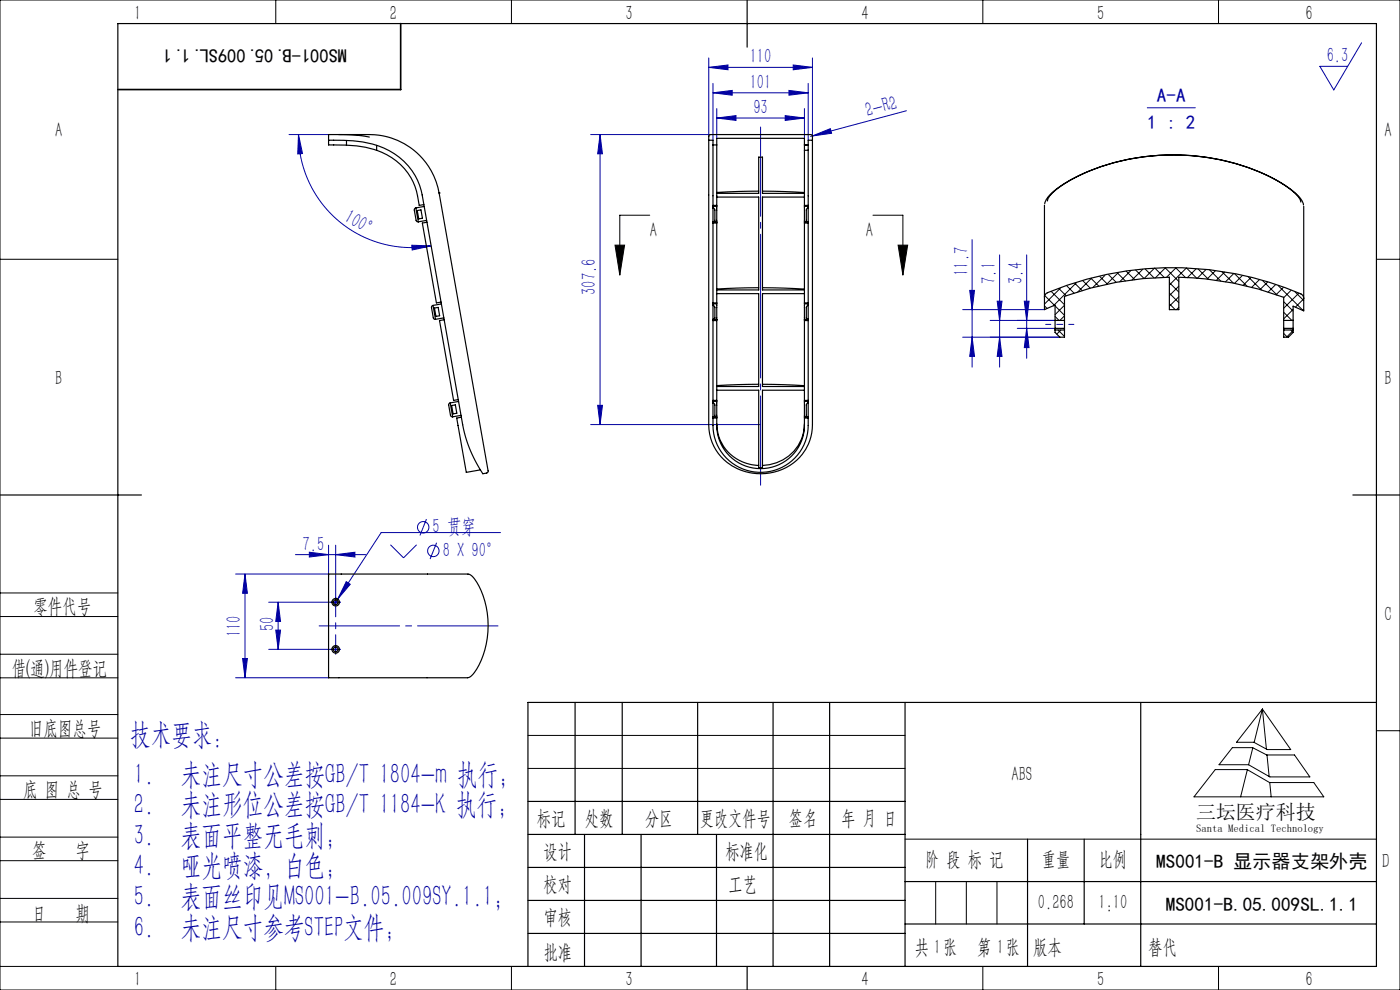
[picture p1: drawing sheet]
<svg xmlns="http://www.w3.org/2000/svg" width="297mm" height="210mm" viewBox="0 0 297 210" stroke-linecap="round" stroke-linejoin="round" font-family="sans-serif">
<g fill="none" stroke="#0000a0" stroke-width=".21">
<path d="M150.4 14.3l4-.5v1zM150.4 12.3v16.6M150.4 14.3h22M151.3 19.7l4-.5v1zM151.3 17.7v12M151.3 19.7h20.2M167.4 19.2l4.1 .5-4.1 .5zM168.3 13.8l4.1 .5-4.1 .5zM171.5 17.7v12M172.4 12.3v16.6M288.9 9.1l-5.9 10-3-5h5.9M61.3 28.5h8.4"/>
<path d="M63.3 28.5l.9 4.1-1 .1zM63.3 28.5a24 24 0 0 0 28.2 23.7M125.3 28.5h25.5M127.3 28.5l.5 4.1h-1zM127.3 28.5v61.6M152.1 25l4-.5v1zM152.1 23v6.3M152.1 25h18.6M166.6 24.5l4.1 .5-4.1 .5zM170.7 23v6.3M172.3 28.8l3.8-1.5 .3 1zM192.3 23.5l-20.3 5.4"/>
<path d="M243.4 22.9h10.2M87.4 52l4.1 .2-4.1 .8zM206.2 50.8v27.1M212.1 54.1v23.8M217.8 54.1v21.9M204.2 65.7h17.4M205.7 61.6h1l-.5 4.1zM206.2 71.5l.5 4.1h-1zM210.1 68h13.7M211.6 63.9h1l-.5 4.1zM212.1 71.5l.5 4.1h-1zM215.8 69.7h8"/>
<path d="M217.3 63.9h1l-.5 4.1zM217.8 69.7l.5 4h-1zM224.8 71.5h-20.6M125.3 90.1h36.1M126.8 86h1l-.5 4.1zM62.7 117.6h14.9M65.6 117.1l4.1 .5-4.1 .6zM69.7 115.6v6.2h-19.7M71.2 117.6l4.1-.5v1.1zM71.2 115.6v12.6M82.8 115.6l2.8 2.7 2.8-2.7M90.5 110.1l-1.4 3.5"/>
<path d="M92.6 115.1l-1.4 3.5M106.2 113h-25.3l-10.1 15.4M51.5 139.7h1l-.5 4.1zM52 121.8v22M52 121.8l.5 4h-1zM57 127.7h14.7M57 137.7h14.7M58.5 133.7h1l-.5 4zM59 127.7l.5 4.1h-1zM59 127.7v10M71.2 137.2v1M73.5 123.4l.8 .5-2.7 3.2z"/>
<path d="M50 143.8h19.7"/>
<circle cx="89.8" cy="111.8" r="1.21"/>
<circle cx="91.9" cy="116.9" r="1.21"/>
</g>
<g fill="none" stroke="#000" stroke-width=".21">
<path d="M0 0h297v210h-297zM58.5 0v5M108.5 0v5M208.5 0v5M258.5 0v5M0 55h25M130.5 52h2l-1 6.4zM137.8 45.7h-6.3v12.7M185.2 45.7h6.3v12.7M190.5 52h2.1l-1.1 6.4zM292 55h5M0 138.8h25"/>
<path d="M0 125.8h25M0 130.8h25M0 143.8h25M0 156.6h25M0 151.6h25M112 156h80M261.4 158.6h4.3l3 1.5h5.9l3.3 4.7h-8.5l-4.5-2.6h-6.3zM265.8 158.6l-.9 3.6M267.8 150.4l6 8.6h-5l-2.8-1.5h-3.7zM267.8 150.4l-1.7 7.1M267.8 150.4l.9 8.5M292 155h5"/>
<path d="M0 169.6h25M0 164.6h25M0 177.6h25M112 163h80M192 178h100M257.8 163.2h6.8l4.7 2.8h9.4l2.1 3h-27.5zM264.6 163.3l-1.4 5.7M268.8 160.1l.4 4.6M269.4 166l.3 3M0 182.6h25M0 190.6h25M0 195.6h25"/>
<path d="M198.5 187v9M205 187v9M211.5 187v9M0 205h25M58.5 205v5M108.5 205v5M208.5 205v5M258.5 205v5"/>
</g>
<path d="M70.7 127.7h-.5M70.7 137.7h-.5M71.2 127.2v-.5M71.2 128.2v.5M71.2 137.2v-.5M71.2 138.2v.5M71.2 137.7v-.5M71.2 137.7h-.5M71.2 137.7v.5M71.2 137.7h.5M71.7 127.7h.5M71.7 137.7h.5" fill="none" stroke="#0000a0" stroke-width=".21" stroke-dasharray="30.5 1.3 1.3 1.3"/>
<path d="M71.2 136.7v-8" fill="none" stroke="#0000a0" stroke-width=".21" stroke-dasharray="30.5 1.3 1.3 1.3" stroke-dashoffset="28.4"/>
<path d="M161.4 26.9v76" fill="none" stroke="#0000a0" stroke-width=".21" stroke-dasharray="30.5 1.3 1.3 1.3" stroke-dashoffset="11.5"/>
<path d="M105.7 132.8h-38" fill="none" stroke="#0000a0" stroke-width=".21" stroke-dasharray="30.5 1.3 1.3 1.3" stroke-dashoffset="13.4"/>
<path d="M221.8 68.8h6" fill="none" stroke="#0000a0" stroke-width=".21" stroke-dasharray="30.5 1.3 1.3 1.3" stroke-dashoffset="29.4"/>
<g fill="none" stroke="#000" stroke-width=".25">
<path d="M25 5h267v200h-267zM158.5 0v10M0 105h30M287 105h10M122 149v28M132 149v28M148 149v28M164 149v56M176 149v56M192 149v56M242 149v56M292 149h-180v56"/>
<path d="M112 170h80M112 177h80M124 177v28M136 177v28M152 177v28M218 178v27M230 178v18M112 184h80M112 191h80M112 198h80M192 187h100M192 196h100"/>
<path d="M158.5 205v5"/>
</g>
<path d="M85 5v14h-60" fill="none" stroke="#000" stroke-width=".35"/>
<path d="M190.5 52h2.1l-1.1 6.4zM130.5 52h2l-1 6.4z" fill="#000"/>
<g fill="#0000a0">
<path d="M73.5 123.4l.8 .5-2.7 3.2z"/>
<path d="M172.3 28.8l3.8-1.5 .3 1z"/>
<path d="M65.6 117.1l4.1 .5-4.1 .6zM71.2 117.6l4.1-.5v1.1z"/>
<path d="M150.4 14.3l4-.5v1zM168.3 13.8l4.1 .5-4.1 .5z"/>
<path d="M217.3 63.9h1l-.5 4.1zM217.8 69.7l.5 4h-1z"/>
<path d="M126.8 86h1l-.5 4.1zM127.3 28.5l.5 4.1h-1z"/>
<path d="M59 127.7l.5 4.1h-1zM58.5 133.7h1l-.5 4z"/>
<path d="M211.6 63.9h1l-.5 4.1zM212.1 71.5l.5 4.1h-1z"/>
<path d="M52 121.8l.5 4h-1zM51.5 139.7h1l-.5 4.1z"/>
<path d="M206.2 71.5l.5 4.1h-1zM205.7 61.6h1l-.5 4.1z"/>
<path d="M63.3 28.5l.9 4.1-1 .1zM87.4 52l4.1 .2-4.1 .8z"/>
<path d="M151.3 19.7l4-.5v1zM167.4 19.2l4.1 .5-4.1 .5zM152.1 25l4-.5v1zM166.6 24.5l4.1 .5-4.1 .5z"/>
</g>
<g fill="none" stroke="#000" stroke-width=".25">
<path d="M69.7 29.7h1.1a23.4 23.4 0 0 1 11.8 2.3 13.3 13.3 0 0 1 7 9.4l8.6 48.7a28.8 28.8 0 0 0 4.2 10.4l1-.2 .1-.4-10.3-59M71.9 28.5h1.2a47.1 47.1 0 0 1 8.6 .4 15 15 0 0 1 11.4 12M71.9 28.5a30.5 30.5 0 0 1 6.5 .6M71.9 28.5h-2.2v2.2l3.8 .1v-1M73.5 30.8a19.7 19.7 0 0 1 6.4 1.1M79.9 30.8v1.1a13 13 0 0 1 9 11.7l1-.2M150.4 29.7v-.9l.4-.3h21.2l.3 .3 .1 .9M150.4 29.7v60.4a10.9 10.9 0 0 0 14.7 9.8 10.3 10.3 0 0 0 7.3-9.8v-60.4M150.4 29.7h.9v1M151.3 30.7v59.6a10.1 10.1 0 0 0 10.1 9.9 10.1 10.1 0 0 0 10.1-9.9v-58.4M151.3 30.7h.8M152.1 30.7v16.4"/>
<path d="M152.1 30.7v-1.4h18.6v2.6M170.7 31.9v15.2M170.7 30.7h.8M170.7 31.9h.8M172.4 29.7h-.9v2.2M88.2 44.1l-.2 .1-.1 .4 .4 2.2 .4 .3M88.2 44.1l.5 3M88.5 44.7l.8-.2 .3 1.8-.8 .1zM90 43.8l-1.8 .3M90.5 46.7l-1.8 .4M90.6 47.1l-1 .2 3 17 1-.2M93.2 40.9h.1"/>
<path d="M151.3 44.1l.4 .5-.1 2.2-.3 .3M151.3 43.8h.8M151.3 43.6h.8M151.3 47.1h.8M151.3 47.3h.8M152.1 47.1v20.6M152.1 41h8.9v-7.7h.8v7.7h8.9M152.1 41.8h8.9v19.7h-8.9M161 40.5l-8.9 .3M161.8 40.5l8.9 .3M170.7 47.1v20.6M170.7 47.1h.7"/>
<path d="M170.7 43.8h.8M170.7 41.8h-8.9v19.7h8.9M170.7 43.6h.8M170.7 47.1h.8M170.7 47.3h.8M171.5 44.1l-.4 .5v2.2l.4 .3M221.6 43.5v22.2l2.2-1v5.8l1 1h1v-8.6a67.4 67.4 0 0 1 22.3-4.1v6.9h2v-6.9a67.3 67.3 0 0 1 22.2 4.3v8.4h1l1-1v-5.6l2.3 1v-22.1M221.6 43.2a6.9 6.9 0 0 1 3-3.4 45.4 45.4 0 0 1 34.4-5.9 36.3 36.3 0 0 1 15.8 7l1.2 1.3 .5 1.3M222.2 42.6a4.3 4.3 0 0 1 2-2.5 42.9 42.9 0 0 1 27.2-7.2 41.1 41.1 0 0 1 22.8 7.6 4.1 4.1 0 0 1 1.8 2.4M91.9 64.8l-.3 .1-.1 .3 .4 2.3 .5 .2M91.9 64.8l.5 2.9M92.2 65.3l.8-.1 .3 1.8-.8 .1z"/>
<path d="M93.6 64.5l-1.7 .3M94.2 67.4l-1.8 .3M94.2 67.8l-1 .2 3 16.9 1-.1M151.3 64.8l.4 .4-.1 2.3-.3 .2M151.3 64.3h.8M151.3 64.5h.8M151.3 68h.8M151.3 67.8h.8M151.3 67.7h.8M152.1 67.7v20.7M152.1 62.3h8.9v19.7h-8.9M161 61l-8.9 .3"/>
<path d="M161.8 61l8.9 .3M170.7 67.7v20.7M170.7 67.7h.7M170.7 62.3h-8.9v19.7h8.9M170.7 64.3h.8M170.7 64.5h.8M170.7 68h.8M170.7 67.8h.8M171.5 64.8l-.4 .4v2.3l.4 .2M221.6 63a1.02 1.02 0 0 1 .6-.9 68.9 68.9 0 0 1 53.9 .3l.3 .2 .2 .7M223.8 68h2M223.8 70h2"/>
<path d="M223.8 69.7h2M272.3 68h2M272.3 70h2M272.3 69.7h2M95.5 85.5l-.3 .4 .4 2.2 .2 .3h.2M95.5 85.5l.5 2.9M95.8 86l.8-.1 .3 1.8-.8 .1zM97.3 85.2l-1.8 .3M97.8 88.1l-1.8 .3M97.9 88.5l-1 .2 2 11.5 3-.5M151.3 85.5l.4 .4-.1 2.3-.3 .2M151.3 84.9h.8"/>
<path d="M151.3 85.1h.8M151.3 88.7h.8M151.3 88.5h.8M151.3 88.4h.8M152.1 82.8h8.9v16.4h.4h.4v-16.4h8.9M152.1 89.9a9 9 0 0 0 8.9 8.8M152.1 88.4a9.6 9.6 0 0 0 4.6 9.8 9.3 9.3 0 0 0 14-7.9v-1.9M161 81.5l-8.9 .3M161.8 81.5l8.9 .3M170.7 89.9a8.9 8.9 0 0 1-8.9 8.8M170.7 88.4h.7M170.7 84.9h.8"/>
<path d="M170.7 85.1h.8M170.7 88.7h.8M170.7 88.5h.8M171.5 85.5l-.4 .4v2.3l.4 .2M69.7 121.8h29.8a6 6 0 0 1 2.6 3.5 18.4 18.4 0 0 1-1.8 17.7l-.6 .6-.5 .2h-29.5z"/>
<circle cx="71.2" cy="137.7" r=".5"/>
<circle cx="71.2" cy="127.7" r=".5"/>
<circle cx="71.2" cy="137.7" r=".8"/>
<circle cx="71.2" cy="127.7" r=".8"/>
</g>
<g fill="none" stroke="#000" stroke-width=".21">
<path d="M228.3 60l-4.8 4.9M229.7 59.5l1.6 1.6M231.5 59l1.6 1.7M231.6 59l-3 3M233.3 58.7l1.7 1.6M234.4 58.4l-2.6 2.6M235.2 58.3l1.6 1.6M237 57.9l1.8 1.7M237.2 57.8l-2.5 2.6M238.9 57.5l1.8 1.8M239.9 57.4l-2.4 2.4M240.9 57.3l1.8 1.8"/>
<path d="M242.4 57.1l-2.3 2.3M243 57.1l1.9 1.9M244.9 56.9l-2.2 2.2M245 56.9l2 2M245.1 59l2.1-2.2 2.9 2.9M248.1 59.9l2 2M249.4 56.8l2.1 2.1M249.5 56.8l-2 2M251.7 56.9l-3.6 3.6M251.7 56.9l2.2 2.2M253.8 57l-1.9 1.9M254.1 57l2.3 2.2"/>
<path d="M255.9 57.2l-1.9 1.9M256.6 57.2l2.4 2.4M257.9 57.4l-1.8 1.8M259.2 57.6l2.4 2.5M259.8 57.7l-1.8 1.8M261.7 58l-1.7 1.8M261.9 58l2.7 2.8M263.6 58.4l-1.7 1.7M264.8 58.8l2.8 2.7M265.4 58.9l-1.7 1.6M267.2 59.3l-1.7 1.7M267.8 59.5l3.1 3.1"/>
<path d="M268.9 59.8l-1.6 1.6M221.6 64.9l.5 .5M221.6 62.7l2.1 2.1M223 61.8l2.8 2.8M223.8 67.1l.9 .9M223.8 64.9l2 2M224.4 70l1.4 1.4M224.7 61.2l1.5 1.5M224.9 61.2l-3.3 3.3M225.1 70l-.9 .9M225.8 71.5h.1M225.8 64.7l-2 2"/>
<path d="M225.8 67l-1 1M226.3 60.7l1.6 1.5M228 60.1l1.6 1.6M248.1 64.4l1.2 1.3M248.1 62.2l2 2M250.1 60.7l-2 2M250.1 62.9l-2 2M250.1 65.2l-.5 .5M270.6 60.4l-1.6 1.6M271.1 60.6l5.4 5.3M272.3 61l-1.6 1.5M272.3 70.7l.8 .8"/>
<path d="M272.3 66.2l1.8 1.8M272.3 64l2 2M273.8 70l.5 .5M273.9 61.6l-1.5 1.5M274.3 70.1l-1.4 1.4M274.3 65.6l-2 2M274.3 67.9l-.1 .1M274.7 61.9l1.9 1.9M275.5 62.2l-3.2 3.2M276.6 63.4l-1.8 1.8M276.6 65.6l-.2 .2"/>
</g>
<g font-size="6.3" fill="#0000a0">
<text x="27.6" y="157.8">技术要求：</text>
<text x="28.4" y="166.2">1.</text>
<text x="38.4" y="166.2">未注尺寸公差按GB/T 1804-m 执行；</text>
<text x="28.4" y="172.7">2.</text>
<text x="38.4" y="172.7">未注形位公差按GB/T 1184-K 执行；</text>
<text x="28.4" y="179.2">3.</text>
<text x="38.4" y="179.2">表面平整无毛刺；</text>
<text x="28.4" y="185.7">4.</text>
<text x="38.4" y="185.7">哑光喷漆，白色；</text>
<text x="28.4" y="192.2">5.</text>
<text x="38.4" y="192.2">表面丝印见MS001-B.05.009SY.1.1；</text>
<text x="28.4" y="198.7">6.</text>
<text x="38.4" y="198.7">未注尺寸参考STEP文件；</text>
</g>
<g font-size="4.4">
<text x="28.5" y="4.1">1</text>
<text x="82.7" y="4.1">2</text>
<text x="132.7" y="4.1">3</text>
<text x="182.7" y="4.1">4</text>
<text x="232.7" y="4.1">5</text>
<text x="277" y="4.1">6</text>
<text x="11.7" y="29.1">A</text>
<text x="293.7" y="29.1">A</text>
<text x="137.8" y="50.2">A</text>
<text x="183.7" y="50.2">A</text>
<text x="11.7" y="81.6">B</text>
<text x="293.7" y="81.6">B</text>
<text x="7.1" y="130.1">零件代号</text>
<text x="293.7" y="131.6">C</text>
<text x="2.5" y="143.2">借(通)用件登记</text>
<text x="6.2" y="155.8">旧底图总号</text>
<text x="214.6" y="165.6">ABS</text>
<text x="4.9" y="168.9">底 图 总 号</text>
<text x="113.9" y="174.9">标记</text>
<text x="124.1" y="174.9">处数</text>
<text x="136.9" y="174.9">分区</text>
<text x="148.5" y="174.9">更改文件号</text>
<text x="167.4" y="174.9">签名</text>
<text x="178.5" y="174.9">年 月 日</text>
<text x="6.8" y="181.9">签</text>
<text x="16" y="181.9">字</text>
<text x="115.3" y="181.9">设计</text>
<text x="153.9" y="181.9">标准化</text>
<text x="196.3" y="183.7">阶 段 标 记</text>
<text x="221" y="183.7">重量</text>
<text x="233.1" y="183.7">比例</text>
<text x="293.2" y="184.1">D</text>
<text x="115.3" y="189">校对</text>
<text x="154.6" y="189">工艺</text>
<text x="6.8" y="195.2">日</text>
<text x="16" y="195.2">期</text>
<text x="115.4" y="196">审核</text>
<text x="220.2" y="192.7">0.268</text>
<text x="233" y="192.7">1:10</text>
<text x="115.3" y="203.4">批准</text>
<text x="194" y="202.4">共 张</text>
<text x="198.1" y="202.4">1</text>
<text x="207.3" y="202.4">第 张</text>
<text x="211.5" y="202.4">1</text>
<text x="219.1" y="202.4">版本</text>
<text x="28.5" y="209.1">1</text>
<text x="82.7" y="209.1">2</text>
<text x="132.7" y="209.1">3</text>
<text x="182.7" y="209.1">4</text>
<text x="232.7" y="209.1">5</text>
<text x="277" y="209.1">6</text>
</g>
<g font-size="4.4" fill="#0000a0">
<text x="159" y="13.4">110</text>
<text x="281.4" y="13.2">6.3</text>
<text x="159" y="18.8">101</text>
<text x="159.8" y="24.2">93</text>
<text x="184.1" y="24.8" transform="rotate(-15 184.1 24.8)">2-R2</text>
<text x="72.8" y="46.9" transform="rotate(29 72.8 46.9)">100°</text>
<text x="205.4" y="58.5" transform="rotate(-90 205.4 58.5)">11.7</text>
<text x="126.4" y="62.5" transform="rotate(-90 126.4 62.5)">307.6</text>
<text x="211.2" y="60.2" transform="rotate(-90 211.2 60.2)">7.1</text>
<text x="216.9" y="60.2" transform="rotate(-90 216.9 60.2)">3.4</text>
<text x="91.8" y="113.2">5 贯穿</text>
<text x="64.2" y="116.8">7.5</text>
<text x="93.9" y="118.2">8 X 90°</text>
<text x="51.1" y="135.2" transform="rotate(-90 51.1 135.2)">110</text>
<text x="58.1" y="133.8" transform="rotate(-90 58.1 133.8)">50</text>
</g>
<text font-size="4.4" fill="#010000" x="243.6" y="202.4">替代</text>
<text font-size="4.2" x="253.7" y="173.7">三坛医疗科技</text>
<g font-size="4.1">
<text x="73.6" y="10.4" transform="rotate(-180 73.6 10.4)">MS001-B.05.009SL.1.1</text>
<text x="245.3" y="184">MS001-B 显示器支架外壳</text>
<text x="247.3" y="193.1">MS001-B.05.009SL.1.1</text>
</g>
<g font-size="4.1" fill="#0000a0">
<text x="245.4" y="21.7">A-A</text>
<text x="243.4" y="27.4">1 : 2</text>
</g>
<text font-size="2.3" x="253.7" y="176.6">Santa Medical Technology</text>
</svg>
